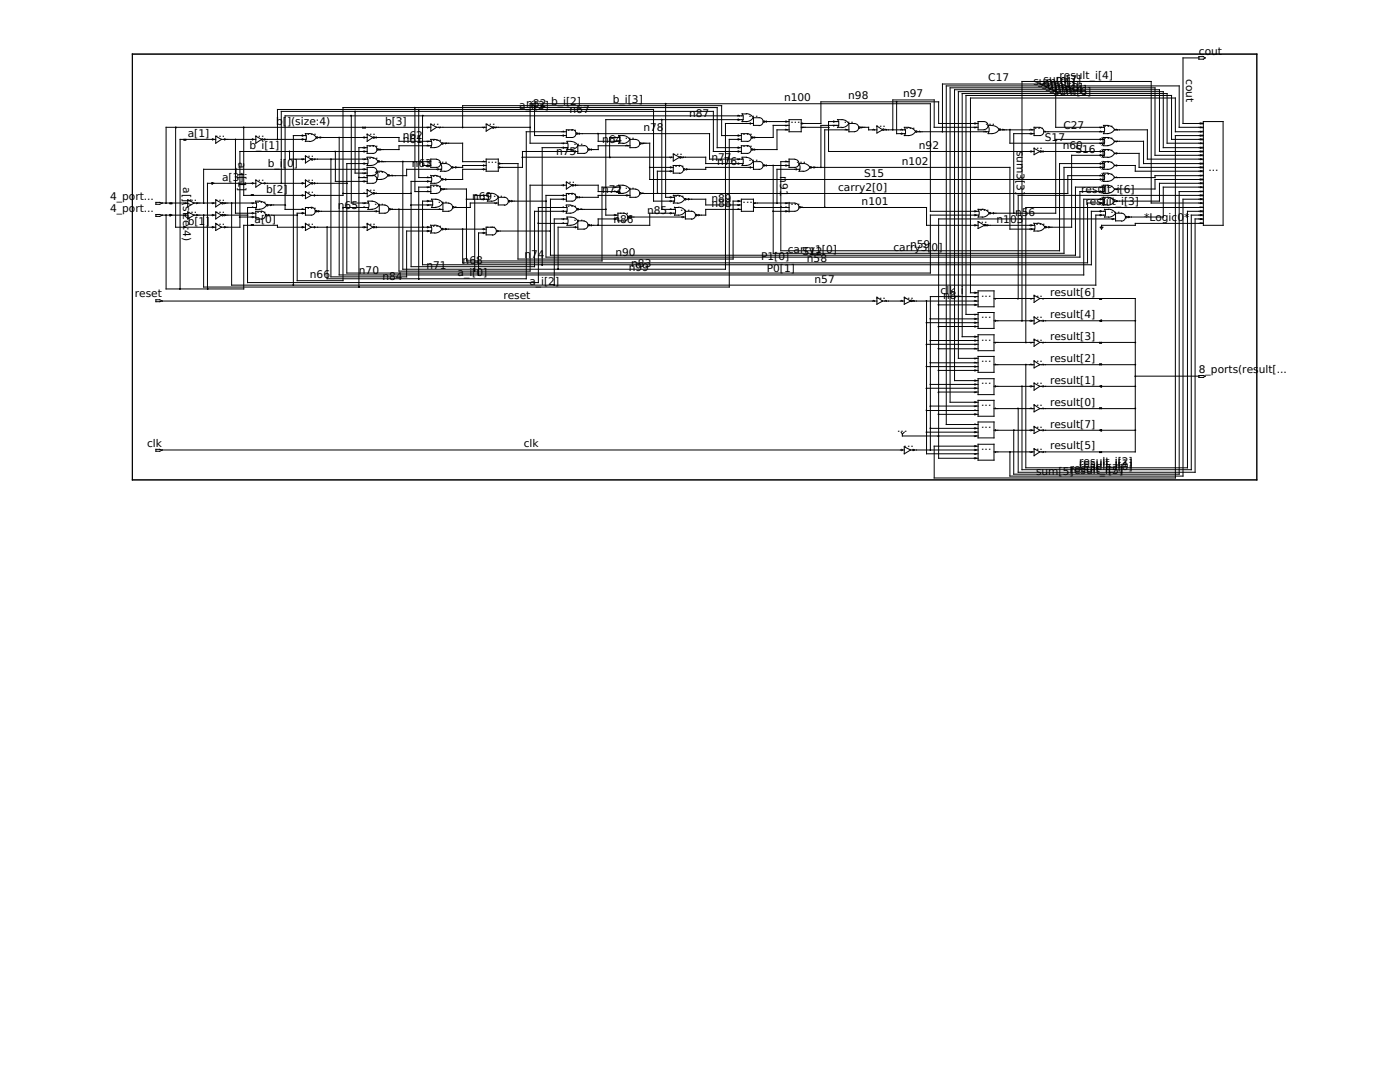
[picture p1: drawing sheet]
<svg xmlns="http://www.w3.org/2000/svg" width="279mm" height="216mm" viewBox="0 0 279 216" stroke-linecap="round" stroke-linejoin="round" font-family="sans-serif">
<g fill="none" stroke="#000" stroke-width=".2">
<path d="M26.4 10.8h224.4v85h-224.4zM239.3 11.6h-3.2v13h4.1M239.3 11.3h.9l.3 .3-.3 .2h-.9zM35.1 25.4v19.9h8M36.7 27.8v.1h.4v-.1M37.5 39.9l1.2 .6-1.2 .8zM42.3 36.6h-.9v21.1M42.3 36.4l.2 .2-.2 .1zM42.4 27.7l.3 .1-.3 .1M42.5 36.6h8.6M43.1 27.2l1.1 .6-1.1 .8zM43.1 39.9l1.1 .6-1.1 .8z"/>
<path d="M43.1 27.8h-7.2v29.9M44.2 27.8h6.9M44.8 27.7l.3 .1-.3 .1M47 27.8v14.7h4.1M48.6 25.4v13.6h12.4M50.2 39v-.1h.3v.1M50.4 36.4l.1 .2-.1 .1M50.4 27.7l.1 .1-.1 .1M51.1 35.9l1.1 .7-1.1 .7zM51.1 27.2l1.1 .6-1.1 .8zM52.2 36.6h8.8M52.6 27.8h8.5"/>
<path d="M52.8 36.4l.2 .2-.2 .1M52.8 27.7l.2 .1-.2 .1M55.4 27.8v-6h75v18.3h4.2M57.8 30.2v1.5h3.2M60.3 26.9l.3 .2-.3 .1M60.3 27.7l.3 .1-.3 .1M60.3 38.9l.3 .1-.3 .1M60.3 36.4l.3 .2-.3 .1M60.6 31.7l-.3 .2M60.9 26.6l.2 .8-.2 .8M61 26.7h.7M61 28.2h.7"/>
<path d="M61 31.1l1.1 .6-1.1 .8zM61 35.9l1.1 .7-1.1 .7zM61 38.2l1.1 .8-1.1 .6zM61.1 27.1h-2.6v29.8M61.8 26.6a1.59 1.59 0 0 1 1.3 .8 1.59 1.59 0 0 1-1.3 .8M62.5 31.7h10.9M62.5 36.6h6.7M62.7 38.9l.2 .1-.2 .1M62.7 36.4l.2 .2-.2 .1M62.9 31.7l-.2 .2M63.5 27.4h9.8M63.9 27.3l.2 .1-.2 .2"/>
<path d="M66 31.7v23.5h15.2v-9.1h4.9M66.9 30.2v6h6.4M67.7 27.4v27.5h148.6v-15.1h4M68.5 38.6h4.8M70.1 23.1v17.4h3.4M70.9 22.2v12.3h2.4M71.6 35.4h1.7M72.4 25.4v.1h.5v-.1M72.6 29.3l.3 .2-.3 .1M72.6 30.1l.3 .1-.3 .2M72.6 33.7l.3 .1-.3 .1M72.6 35.3l.3 .1"/>
<path d="M72.6 36.1l.3 .1-.3 .1M72.6 27.3l.3 .1-.3 .2M72.6 38.5l.3 .1M72.6 32.5l.3 .1-.3 .2M72.9 34.5l-.3 .2M72.9 31.7l-.3 .2M73.2 31.4l.3 .8-.3 .8M73.3 33.4h1.1a.79 .79 0 0 1 .8 .8 .79 .79 0 0 1-.8 .8 .79 .79 0 0 1 .8 .8 .79 .79 0 0 1-.8 .8h-1.1zM73.3 30.2h-25.4v15.1h-3.7M73.3 26.8l1.1 .6-1.1 .8zM73.3 37.8l1.1 .8-1.1 .6zM73.3 29.5h-1.7v27.8"/>
<path d="M73.3 35.1h1.1M73.3 33.8h-32.7v6.7M73.3 31.4h.7M73.3 33h.7M73.4 32.6h-4.2v21.9h116.5v-11.6h9.6M74.1 31.4a1.59 1.59 0 0 1 1.3 .8 1.59 1.59 0 0 1-1.3 .8M74.4 29.1h-1.1v1.5h1.1M74.4 29a.79 .79 0 0 1 .8 .8 .79 .79 0 0 1-.8 .8M74.8 27.4h.8M74.8 38.6h.8M75.1 38.5l.1 .1M75.1 27.3l.1 .1-.1 .2"/>
<path d="M75.2 34.2h.9M75.2 35.8h.9M75.2 34.2l.2 .8-.2 .8M75.7 27.4h3.9v.8h6.5M75.7 38.6h6.3M75.8 32.3h10.2M75.8 29.7l.3 .1-.3 .2M76.1 34.2a1.59 1.59 0 0 1 1.3 .8 1.59 1.59 0 0 1-1.3 .8M76.2 32.1l.3 .2M78.2 34.9l.2 .2M82.8 21.5v16.7h3.2M83.6 21.8v13.6h2.5"/>
<path d="M84.3 23.1v9.9h1.7M85.3 29l.3 .1M85.3 32.1l.3 .2M85.3 32.9l.3 .1-.3 .1M85.3 35.3l.3 .1M85.3 36.1l.3 .1-.3 .1M85.3 38.1l.3 .1M85.6 28.2l-.3 .1M85.6 37.3l-.3 .2M85.6 25.4l-.3 .1M86 27.8l.2 .8-.2 .8M86 27.8h.7"/>
<path d="M86 29.5h.7M86 35.1h.7M86 24.8l1.1 .6-1.1 .8zM86 25.4h-52.9v15.1M86 37.3h-2.4v18.3M86.1 36.2h-4.1v17h24.7v-11h6.5M86.1 39.8h.9M86.1 29.1h-6.5v.7h-4M86.1 39.8l.3 .8-.3 .7M86.8 27.8a1.59 1.59 0 0 1 1.4 .8 1.59 1.59 0 0 1-1.4 .8M86.8 35a1.59 1.59 0 0 1 1.4 .8 1.92 1.92 0 0 1-2.2 .8l.2-.8-.2-.8M87 39.8a1.59 1.59 0 0 1 1.3 .8 1.59 1.59 0 0 1-1.3 .7"/>
<path d="M87.1 31.7h-1.1v1.7h1.1M87.1 37h-1.1v1.6h1.1M87.1 25.4h9.9M87.1 31.8a.79 .79 0 0 1 .8 .8 .79 .79 0 0 1-.8 .8M87.1 37a.79 .79 0 0 1 .8 .8 .79 .79 0 0 1-.8 .8M87.4 33.7l.1 .1-.1 .1M87.9 32.6a2 2 0 0 1 2.2 .8 1.9 1.9 0 0 1-2.2 .8M87.9 25.4l-.1 .1M87.9 32.6l.3 .8-.3 .8M88.1 33.8h-6.9v1.3h-3.5M88.5 28.6h3.8v3.7h4.7M88.8 37.7l-.3 .1"/>
<path d="M88.9 35.7l.3 .1-.3 .1M89.2 28.6l-.3 .1M90.9 33.3l.3 .1-.3 .1M92.3 25.4v-4.3h51.7v6h4M93.1 39.8h4.3M96.5 38.9l.1 .1-.1 .1M96.5 39.6l.1 .2-.1 .1M96.5 32.1l.1 .2M96.5 32.9l.1 .1-.1 .1M96.5 33.7l.1 .1-.1 .1M96.6 25.4l-.1 .1M97 24.8l1.3 .6-1.3 .8z"/>
<path d="M97 31.7h2.4v2.5h-2.4zM97 33.8h-4.7v2h-3.8M97 33h-4.7v.4h-1.9M97.3 38.6l.2 .8-.2 .8M97.3 38.6h.7M97.4 39h-2.7v15.1M98.1 38.6a1.59 1.59 0 0 1 1.4 .8 1.59 1.59 0 0 1-1.4 .8M98.6 25.4h7.2M99.1 25.4l-.2 .1M99.4 32.6h4v19.1h42.9v-11.6h1.7M99.7 32.5l.1 .1-.1 .2M99.7 33.3l.1 .1-.1 .1"/>
<path d="M100.7 39.4a.79 .79 0 0 1 .8 .8 .79 .79 0 0 1-.8 .8M100.7 39.4h-1.3v1.5h1.3M104.3 31.4h30.1M106.7 21.1v6h6.3M112.4 26.2l.1 .1M112.4 26.9l.1 .2-.1 .1M112.4 29.3l.1 .2-.1 .1M112.4 38.9l.1 .1-.1 .1M112.4 39.6l.1 .2-.1 .1M112.4 36.8l.1 .2-.1 .1M112.5 28.6l-.1 .1M113 26.3h-8v29.3h-39.7v-10.3"/>
<path d="M113 36.3l1.2 .7-1.2 .7zM113 37h-7.2v17.1h-26.2v-12.3M113.2 28.2h.7M113.2 28.2l.2 .8-.2 .8h.7M113.3 28.6h-7.5v-7.9h79.9v21.5h9.6M113.3 29.5h-5.1v23.3M114 28.2a1.59 1.59 0 0 1 1.4 .8 1.59 1.59 0 0 1-1.4 .8M114.2 25.9a.79 .79 0 0 1 .8 .7 .79 .79 0 0 1-.8 .8h-1.2v-1.5h1.2M114.2 38.6a.79 .79 0 0 1 .8 .8 .79 .79 0 0 1-.8 .8M114.2 38.6h-1.2v1.5h1.2M114.6 37h4.8v1.2h4.3M114.8 30.1l.1 .1-.1 .2"/>
<path d="M114.8 36.8l.1 .2-.1 .1M115.3 26.7h26.3v5h6.7M115.3 30.2h-11v3.2h-4.9M115.6 26.5l.1 .2-.1 .1M115.6 39.2l.1 .2-.1 .1M116.5 29a.79 .79 0 0 1 .8 .8 .79 .79 0 0 1-.8 .8M116.6 29.1h-1.3v1.5h1.3M118 29.7l.1 .1-.1 .2M119.4 26.7v1.5h4.3M122.7 27.3l.2 .1-.2 .2M122.7 38.1l.2 .1M122.9 28.2l-.2 .1"/>
<path d="M122.9 37.3l-.2 .2M123.4 27.1a2.05 2.05 0 0 1 2.3 .7 1.59 1.59 0 0 1-1.4 .8M123.4 37a2.12 2.12 0 0 1 2.3 .8 1.59 1.59 0 0 1-1.4 .8M123.4 28.6h.9M123.4 38.6h.9M123.5 27l.2 .8-.2 .8M123.5 37l.2 .8-.2 .8M123.7 27.4h-2v4M123.7 37.3h-3.6v14.8h-27v-14.4h-4.8M125.1 38.9l.2 .1-.2 .1M125.1 29l.2 .1M125.7 29.1h-6.3v.7h-1.8"/>
<path d="M125.7 39h-6.3v.4h-4.1M126.9 37.7h-1.2v1.7h1.2a.79 .79 0 0 0 .8-.8 .79 .79 0 0 0-.8-.8M126.9 27.8h-1.2v1.7h1.2M126.9 27.8a.79 .79 0 0 1 .8 .8 .79 .79 0 0 1-.8 .8M128 28.6h1.7v7.2h90.6M128.3 38.5l.2 .1M128.5 28.6l-.2 .1M129.7 33.4h4.7M132.1 23.9v17.9h2.6M132.8 20.7v18.7h1.8M133.9 33.3l.1 .1-.1 .1M133.9 34l.1 .2-.1 .1"/>
<path d="M133.9 39.2l.1 .2-.1 .1M134 31.4l-.1 .1M134.4 39a2.01 2.01 0 0 1 2.2 .8 1.59 1.59 0 0 1-1.4 .8M134.4 34.2h-3.2v4.4M134.4 30.7l1.2 .7-1.2 .7zM134.4 39l.2 .8-.2 .8M135.6 33a.79 .79 0 0 1 .8 .8 .79 .79 0 0 1-.8 .8M135.6 33h-1.2v1.5h1.2M135.9 31.4h4.9v1.2h7.5M136.4 31.4l-.1 .1M136.9 39.8h3.9v1.1h7.2M137 33.7l.2 .1-.2 .1"/>
<path d="M137.4 39.6l.1 .2-.1 .1M147.3 26.9l.3 .2-.3 .1M147.3 27.7l.3 .1-.3 .1M147.3 29.3l.3 .2-.3 .1M147.3 30.1l.3 .1-.3 .2M147.3 32.5l.3 .1-.3 .2M147.3 23l.3 .1M147.3 23.7l.3 .2-.3 .1M147.6 31.7l-.3 .2M148 39.8h2.4v2.4h-2.4zM148 27.8h-2.5v29.5h-104.9v-14.4M148 29.5h-4.9v-8h-74.6v17.5h-6.4"/>
<path d="M148 30.2h-5.6v-8h-86.3v14.4M148.1 24.3h.9M148.1 31.4h.9M148.1 33h.9M148.1 22.7h.9M148.1 31.4l.2 .8-.2 .8M148.1 22.7l.2 .8-.2 .8M148.3 23.9h-27.4v19h2.4M148.3 23.1h-91.4v18.7h4.1M148.9 31.4a1.59 1.59 0 0 1 1.4 .8 1.59 1.59 0 0 1-1.4 .8M148.9 22.7a1.59 1.59 0 0 1 1.4 .8 1.59 1.59 0 0 1-1.4 .8M149.1 26.7h-1.1v1.5h1.1"/>
<path d="M149.1 29.1h-1.1v1.5h1.1M149.1 26.6a.79 .79 0 0 1 .8 .8 .79 .79 0 0 1-.8 .8M149.1 29a.79 .79 0 0 1 .8 .8 .79 .79 0 0 1-.8 .8M149.7 33.3l.2 .1-.2 .1M149.7 24.5l.2 .1-.2 .2M150.4 33.4h-9.6v.4h-4M150.4 24.6h-5.6v29.1h-64.4v-21.4M150.5 27.3l.2 .1-.2 .2M150.5 29.7l.2 .1-.2 .2M151.5 32.2a.79 .79 0 0 1 .8 .8 .79 .79 0 0 1-.8 .8h-1.1v-1.5h1.1M151.5 23.5a.79 .79 0 0 1 .8 .8 .79 .79 0 0 1-.8 .8M151.5 23.5h-1.1v1.5h1.1"/>
<path d="M152.7 24.3h4.8M152.7 33h4.8M152.9 32.9l.1 .1-.1 .1M152.9 24.1l.1 .2-.1 .1M154.3 33v17.5h58v-17.1h8M156.8 24.1l.3 .2-.3 .1M156.8 32.9l.3 .1-.3 .1M156.8 25.8l.3 .1M156.8 32.1l.3 .2M157.1 25l-.3 .1M157.5 23.9h2.4v2.4h-2.4zM157.5 25h-3.2v2.4h-4.1"/>
<path d="M157.5 25.9h-2.4v3.9h-4.9M157.5 32.3h-1.7v17.7h55.7v-17.4h8.8M158.6 31.7h-1.1v1.7h1.1M158.7 31.8a.79 .79 0 0 1 .8 .8 .79 .79 0 0 1-.8 .8M158.9 33.7l.1 .1-.1 .1M159.5 32.6l.2 .8-.2 .8M159.5 32.6a1.91 1.91 0 0 1 2.2 .8 1.83 1.83 0 0 1-2.2 .8M159.6 33.8h-4.5v6.7M159.9 25.4h5.5M159.9 24.6h3.9v-4.3h23.5v4.3h7.9M160 24.5l.3 .1-.3 .2M160.3 25.4l-.3 .1"/>
<path d="M161.9 33.4h39.6v12.3h5M162.4 33.3l.3 .1-.3 .1M166.4 24.1l.2 .2-.2 .1M166.6 25l-.2 .1M167.1 23.9h.9M167.1 25.4h.9M167.2 23.9l.2 .8-.2 .8M167.4 24.3h-2v5.9h41M167.4 25h-3.6v8.4M168 23.9a1.59 1.59 0 0 1 1.4 .8 1.59 1.59 0 0 1-1.4 .8M168.5 25.9h-3.9v15.5M168.7 25.9h.7"/>
<path d="M168.8 25.8l.2 .1M170.6 26.3a.79 .79 0 0 0 .8-.8 .79 .79 0 0 0-.8-.8l-1.2-.1v1.7h1.2M171.7 25.4h1.7v.5h1.6M172.2 25.4l-.2 .1M174.4 25.8l.1 .1M175 25.1l1.1 .8-1.1 .6zM176.5 25.9h4.2M176.8 25.8l.1 .1M178.9 20.3v6.4h1.8M180 25.8l.1 .1M180 26.5l.1 .2-.1 .1M180.5 25.4h.9"/>
<path d="M180.5 27.1h.9M180.5 25.5l.2 .8-.2 .7M181.3 25.5a1.59 1.59 0 0 1 1.4 .8 1.59 1.59 0 0 1-1.4 .7M183 26.3h14.4M183.5 26.2l.1 .1M194.6 24.5l.2 .1-.2 .2M194.8 25.4l-.2 .1M195.2 25.4h-8.8v-5.5h-8.2v6M196.3 24.3h-1.1v1.6h1.1M196.4 24.3a.79 .79 0 0 1 .8 .8 .79 .79 0 0 1-.8 .8M196.6 26.2l.3 .1M197.2 25.1l.2 .8-.2 .7"/>
<path d="M197.2 26.7h.8M197.2 25h.8M198 25.1a1.59 1.59 0 0 1 1.4 .8 1.59 1.59 0 0 1-1.4 .7M199.8 25.9h6.6M200.2 25.8l.2 .1M201.5 25.9v2.7h18.8M205.7 25.8l.3 .1M205.7 26.5l.3 .2-.3 .1M205.7 30.1l.3 .1-.3 .2M206.4 26.7h-4.1v15.8M206.4 29.6l1.1 .6-1.1 .7zM207.5 25.4h-1.1v1.7l1.1-.1a.79 .79 0 0 0 .8-.7 .79 .79 0 0 0-.8-.8"/>
<path d="M207.9 30.2h12.4M208.2 30.1l.1 .1-.1 .2M208.3 26.3h12M208.5 26.2l.2 .1M219.6 32.5l.2 .1-.2 .2M219.6 33.3l.2 .1-.2 .1M219.6 38.1l.2 .1M219.6 34.9l.2 .2M219.6 35.7l.2 .1-.2 .1M219.6 30.1l.2 .1-.2 .2M219.6 30.9l.2 .1-.2 .1M219.6 26.2l.2 .1"/>
<path d="M219.6 39.6l.2 .2-.2 .1M219.6 27.7l.2 .1-.2 .1M219.8 37.3l-.2 .2M219.8 25.4l-.2 .1M219.8 28.6l-.2 .1M219.9 32.2l.2 .8-.2 .8M219.9 37l.2 .8-.2 .8M219.9 34.6l.2 .8-.2 .8M219.9 29.8l.2 .8-.2 .8M219.9 39.4l.2 .8-.2 .8M219.9 27.4l.2 .8-.2 .8M220.2 26.7h.9"/>
<path d="M220.2 29.1h.9M220.2 38.6h.9M220.2 31.4h.9M220.2 34.5h.9M220.2 32.3h.9M220.2 25h.9M220.2 32.2l.3 .8-.3 .8h.9M220.2 34.6l.3 .8-.3 .8h.9M220.2 25.1l.3 .8-.3 .7M220.3 37.3h-5.7v13.6h-104.7v-11.1h3.1M220.3 31h-6.4v14.3h-5.1M220.3 27.8h-9.6v14.7h-13"/>
<path d="M220.3 35.1h-7.2v3.5h-85.1M220.3 25.4h-9.6v-8.6h-22.6v9.5M220.3 38.2h-4.8v13.1h-106.5v-12.3h4M221.1 32.2a1.59 1.59 0 0 1 1.3 .8 1.59 1.59 0 0 1-1.3 .8M221.1 37a1.59 1.59 0 0 1 1.3 .8 1.59 1.59 0 0 1-1.3 .8M221.1 34.6a1.59 1.59 0 0 1 1.3 .8 1.59 1.59 0 0 1-1.3 .8M221.1 29.8a1.59 1.59 0 0 1 1.3 .8 1.59 1.59 0 0 1-1.3 .8M221.1 25.1a1.59 1.59 0 0 1 1.3 .8 1.59 1.59 0 0 1-1.3 .7M221.1 39.4a1.59 1.59 0 0 1 1.3 .8 1.59 1.59 0 0 1-1.3 .8M221.1 27.4a1.59 1.59 0 0 1 1.3 .8 1.59 1.59 0 0 1-1.3 .8M221.1 37h-.9l.3 .8-.3 .8M221.1 29.8h-.9l.3 .8-.3 .8"/>
<path d="M221.1 39.4h-.9l.3 .8-.3 .8M221.1 27.4h-.9l.3 .8-.3 .8M222.4 33h4.2v1.2h13.6M222.4 25.9h6.6v5.8h11.2M222.4 28.2h5.8v4.4h12M222.4 30.6h4.9v2.8h12.9M222.8 32.9l.2 .1-.2 .1M222.8 35.3l.2 .1M222.8 30.5l.2 .1-.2 .1M222.8 25.8l.2 .1M223 37.7l-.2 .1M223 28.2l-.2 .1"/>
<path d="M239.5 24.5l.1 .1M239.5 25.5l.1-.1 .3 .1M239.5 26.2l.1 .1 .3-.1M239.5 26.9l.1 .2M239.5 27.7l.1 .1M239.5 28.7l.1-.1 .3 .1M239.5 29.3l.1 .2M239.5 30.1l.1 .1M239.5 30.9l.1 .1M239.5 31.9l.1-.2 .3 .2M239.5 32.5l.1 .1M239.5 33.3l.1 .1"/>
<path d="M239.5 34l.1 .2M239.5 34.9l.1 .2 .3-.2M239.5 35.7l.1 .1M239.5 36.4l.1 .2M239.5 37.5l.1-.2 .3 .2M239.5 38.1l.1 .1 .3-.1M239.5 38.9l.1 .1M239.5 39.6l.1 .2M239.6 27.1l-.1 .1M239.6 24.6l.3 .2M239.6 24.6l-.1 .2M239.6 27.1l.3 .1"/>
<path d="M239.6 27.8l.3 .1M239.6 27.8l-.1 .1M239.6 29.5l.3 .1M239.6 29.5l-.1 .1M239.6 30.2l.3 .2M239.6 30.2l-.1 .2M239.6 31l.3 .1M239.6 31l-.1 .1M239.6 32.6l.3 .2M239.6 32.6l-.1 .2M239.6 33.4l.3 .1M239.6 33.4l-.1 .1"/>
<path d="M239.6 34.2l.3 .1M239.6 34.2l-.1 .1M239.6 35.8l.3 .1M239.6 35.8l-.1 .1M239.6 36.6l.3 .1M239.6 36.6l-.1 .1M239.6 39l.3 .1M239.6 39l-.1 .1M239.6 39.8l.3 .1M239.6 39.8l-.1 .1M239.9 30.9l-.3 .1M239.9 24.5l-.3 .1"/>
<path d="M239.9 26.9l-.3 .2M239.9 27.7l-.3 .1M239.9 29.3l-.3 .2M239.9 30.1l-.3 .1M239.9 32.5l-.3 .1M239.9 33.3l-.3 .1M239.9 34l-.3 .2M239.9 35.7l-.3 .1M239.9 36.4l-.3 .2M239.9 38.9l-.3 .1M239.9 39.6l-.3 .2M240.2 24.3h3.9v20.7h-3.9z"/>
<path d="M240.2 26.3h-5.6v-6.7h-40.9v38.8h1.5M240.2 39.8h-4.1v55.2h-34.6v-4.8M240.2 27.8h-6.4v-8.8h-41v43.7h2.4M240.2 29.5h-8v-11.2h-40.9v53.2h3.9M240.2 28.6h-7.3v-9.9h-40.9v48.5h3.2M240.2 35.8h-9.7v1.9h-8.1M240.2 35.1h-9.7v.3h-8.1M240.2 36.6h-8.8v3.5h-9M240.2 25.4h-4.9v-8.3h-46.5v67.6h6.4M240.2 27.1h-5.6v68.3h-48.2v-6.4h8.8M240.2 39h-37v20.6M240.2 37.3h-8v6h-7.3"/>
<path d="M240.2 38.2h-4.9v56.4h-33v-8.7M240.2 30.2h-8.8v-12.3h-40.9v58h4.7M240.2 31h-9.7v-13.5h-40.9v62.8h5.6M31.1 42.8l1.3 .1-.5 .3h-.8zM31.1 59.8h.8l.5 .3-1.3 .1zM31.1 40.4l1.3 .1-.5 .3h-.8zM32.4 42.9h1.5M32.4 40.5h5.1M33.1 42.9v14.8h15.5v-12.7h6.8v.3h5.6M33.9 40.5v.1h.4v-.1M33.9 42.8l.3 .1-.3 .2zM34.2 42.9h3.3"/>
<path d="M36.7 45.3v-.1l.3 .1M37 42.8l.1 .1-.1 .2M37.1 40.5l-.1 .1M37.5 42.3l1.2 .6-1.2 .8zM38.7 42.9h4.4M38.7 40.5h4.4M39.2 42.8l.3 .1-.3 .2M39.5 40.5l-.3 .1M42.4 42.8l.3 .1-.3 .2M42.4 45.2l.3 .1-.3 .2M42.7 40.5l-.3 .1M43.1 42.3l1.1 .6-1.1 .8z"/>
<path d="M43.1 44.6l1.1 .7-1.1 .7zM44.6 42.9h4.8M44.6 40.5h6.6M44.8 42.8l.3 .1-.3 .2M44.8 45.2l.3 .1-.3 .2M45.1 40.5l-.3 .1M46.2 40.5v16.4h172.5v-14h1.9M47.9 43.3h3.2M50.2 45v-.2h.3v.2M50.4 42.4l.1 .1-.1 .2M50.4 43.2l.1 .1-.1 .1M50.4 41.3l.1 .1"/>
<path d="M50.5 40.5l-.1 .1M51 40.2l.2 .8-.2 .7M51.1 40.1h.7M51.2 41.4h-1.8v15h58v-15h5.8M51.8 40.2a1.59 1.59 0 0 1 1.4 .7 1.96 1.96 0 0 1-2.1 .9M52.2 43.7h-1.1v-1.5l1.1-.1a.79 .79 0 0 1 .8 .8 .79 .79 0 0 1-.8 .8M53.3 42.9h6M53.5 40.9h3.4M53.6 42.8l.1 .1-.1 .2M54.2 40.9l-.2 .1M60.3 45.2l.3 .1-.3 .2M60.3 41.7l.3 .1"/>
<path d="M60.3 42.4l.3 .1-.3 .2M61 44.6l1.1 .7-1.1 .7zM62.1 41.4h-1.1v1.5h1.1M62.1 45.3h11.2M62.1 41.3a.79 .79 0 0 1 .8 .8 .79 .79 0 0 1-.8 .8M62.7 45.2l.2 .1-.2 .2M63.2 42.2h12.5M63.5 42l.3 .2-.3 .1M72.6 41.3l.3 .1M72.6 45.2l.3 .1-.3 .2M72.9 40.5l-.3 .1M73.3 44.6l1.1 .7-1.1 .7z"/>
<path d="M73.4 40.1h.9M73.4 41.8h.9M73.4 40.2l.2 .8-.2 .7M73.5 41.4h-5v14.6h-9.2v-13.5h1.7M74.3 40.2a1.59 1.59 0 0 1 1.3 .7 1.59 1.59 0 0 1-1.3 .8M74.8 45.3h.8M75.1 42l.1 .2-.1 .1M75.1 45.2l.1 .1-.1 .2M75.7 45.3h10.4M76.8 40.9h-1.1v1.6h1.1a.79 .79 0 0 0 .8-.8 .79 .79 0 0 0-.8-.7M78 41.8h10.4M78.2 41.7l.2 .1"/>
<path d="M82 40.9h4.4M85.3 40l.3 .1-.3 .2M85.3 45.2l.3 .1-.3 .2M85.3 46l.3 .1-.3 .1M85.6 40.9l-.3 .1M86 45h.7M86.1 41.4h.9M86.4 40.1h-2.1v12.7h133.5v-10.6h2.8M86.8 44.9a1.59 1.59 0 0 1 1.4 .8 1.49 1.49 0 0 1-1.5 .8h-.7l.2-.8-.2-.8M87.8 41.7l.1 .1M88.5 45.7h8.5M88.9 45.6l.3 .1-.3 .1"/>
<path d="M89.5 40.5h-1.1v1.7l1.1-.1a.79 .79 0 0 0 .8-.8 .79 .79 0 0 0-.8-.7M90.9 41.3l.3 .1M96.5 45.6l.1 .1-.1 .1M96.5 46.4l.1 .1-.1 .1M97 46.5h-1.5v8.4M97.3 40.1h.7M98.3 45.3a.79 .79 0 0 1 .8 .8 .79 .79 0 0 1-.8 .8M98.3 45.3h-1.3v1.6h1.3M99.1 46.1h10.8M99.1 40.5l-.2 .1M99.3 46l.1 .1-.1 .1M99.4 40.5h-5.5v.9h-3.2"/>
<path d="M101.7 40.1h7.3M102.1 40l.1 .1-.1 .2M107.4 44.6h5.9M112.4 41.3l.1 .1M112.4 42l.1 .2-.1 .1M112.4 44.4l.1 .2M112.5 43.7l-.1 .1M113 41l.2 .7-.2 .8M113 40.9h.8M113.2 45h.7M113.2 43.3h.7M113.2 43.3l.2 .8-.2 .8"/>
<path d="M113.3 43.7h-2.7v13.2M113.8 41a1.59 1.59 0 0 1 1.4 .7 1.9 1.9 0 0 1-2.2 .8M114 43.3a1.59 1.59 0 0 1 1.4 .8 1.59 1.59 0 0 1-1.4 .8M114.8 45.2l.1 .1-.1 .2M115.3 45.3h-3.9v8.4M115.4 41.8h5.5M116 41.7l.2 .1M116.5 44.1a.79 .79 0 0 1 .8 .8 .79 .79 0 0 1-.8 .8M116.6 44.1h-1.3v1.6h1.3M118 44.8l.1 .2-.1 .1M122.7 42.8l.2 .1-.2 .2M122.9 43.7l-.2 .1"/>
<path d="M123.3 43.7h-3.9v1.3M124.5 44.1h-1.2v-1.6h1.2a.79 .79 0 0 1 .8 .8 .79 .79 0 0 1-.8 .8M125.6 43.3h11.2M125.9 43.2l.2 .1-.2 .1M133.9 40l.1 .1-.1 .2M133.9 41.7l.1 .1M133.9 42.4l.1 .1-.1 .2M134.4 40.5h.9M134.6 41.3l.2 .8-.2 .8M134.6 42.9h.8M134.6 41.4h.8M134.7 42.5h-5v2.5h-12.1"/>
<path d="M135.4 41.3a1.59 1.59 0 0 1 1.4 .8 1.59 1.59 0 0 1-1.4 .8M136.3 43.2l.1 .1-.1 .1M138 42.1a.79 .79 0 0 1 .8 .8 .79 .79 0 0 1-.8 .8M138 42.2h-1.2v1.5h1.2M139.4 42.8l.2 .1-.2 .2M147.3 40l.3 .1-.3 .2M147.3 41.7l.3 .1M147.6 40.9l-.3 .1M148 41.8h-7.2v1.1h-1.7M150.4 41.4h7.1M150.4 40.5h8.2M150.5 41.3l.2 .1"/>
<path d="M150.7 40.5l-.2 .1M154.3 42.2h4.3M156.8 41.3l.3 .1M156.8 42l.3 .2-.3 .1M157.1 40.5l-.3 .1M157.5 40.4v1.9M158.7 40.6a.79 .79 0 0 1 .8 .7 .79 .79 0 0 1-.8 .8M159.8 41.4h25.1v3.6h10.3M160 41.3l.3 .1M174.4 59.9l.1 .2M175 59.3l1.1 .8-1.1 .6zM176.8 59.9l.1 .2"/>
<path d="M180 59.9l.1 .2M180.5 59.3l1.2 .8-1.2 .6zM182.2 59.9l.3 .2M194.6 58.3l.2 .1-.2 .1M194.6 59.9l.2 .2M194.6 44.8l.2 .2-.2 .1M194.6 42l.2 .2-.2 .1M194.6 42.8l.2 .1-.2 .2M194.8 59.2l-.2 .1M195.2 44.2l1.3 .8-1.3 .6zM195.2 58h3.2v3.2h-3.2zM195.2 41.8h.9"/>
<path d="M195.2 43.3h.9M195.2 59.2h-9.5v30.6M195.2 41.7l.2 .8-.2 .8M196 41.7a1.59 1.59 0 0 1 1.4 .8 1.59 1.59 0 0 1-1.4 .8M196.7 45h9.8M197 44.8l.2 .2-.2 .1M198.2 42.4l.2 .1-.2 .2M198.4 59.6h8M198.8 59.6l-.2 .1M205.7 44.8l.3 .2-.3 .1M205.7 45.6l.3 .1-.3 .1M206 59.6l-.3 .1"/>
<path d="M206.4 58.9l1.1 .7-1.1 .7zM206.4 44.6h.7M207.2 44.5a1.59 1.59 0 0 1 1.3 .8 1.92 1.92 0 0 1-2.2 .8l.2-.8-.2-.8M207.5 59.6h19.1v30.6h-19.1M208.3 59.6l-.1 .1M209.3 45.2l.3 .1-.3 .2M219.5 59.6v.1h.3v-.1M219.6 45.3h.5l-.3 .4zM219.6 42l.2 .2-.2 .1M219.6 42.8l.2 .1-.2 .2M219.8 40.5l-.2 .1M220.2 40.9h.9"/>
<path d="M220.3 40.5h-3.3v12h-124.7v-6.8M220.4 41.7l.2 .8-.2 .8M220.5 41.8a1.9 1.9 0 0 1 2.1 .7M220.5 43.3h.7M222.3 43.7l-.3 .1M222.6 42.5a1.59 1.59 0 0 1-1.4 .8M222.6 43.7h-35.3v47.7h7.9M222.6 42.5h1.2M222.6 42.5v1.6h1.2M222.8 40l.2 .1-.2 .2M223.8 42.5a.79 .79 0 0 1 .8 .8 .79 .79 0 0 1-.8 .8M225.2 43.2l.2 .1-.2 .1"/>
<path d="M239.5 40.6l.1-.1 .3 .1M239.5 41.3l.1 .1 .3-.1M239.5 42l.1 .2M239.5 42.8l.1 .1M239.5 43.8l.1-.1 .3 .1M239.5 44.4l.1 .2 .3-.2M239.6 42.2l.3 .1M239.6 42.2l-.1 .1M239.6 42.9l.3 .2M239.6 42.9l-.1 .2M239.9 42l-.3 .2M239.9 42.8l-.3 .1"/>
<path d="M240.2 44.6h-13.6v.4h-6.8v.3M240.2 42.2h-3.2v51.1h-32.3v-20.5M240.2 42.9h-2.5v50.8h-33.7v-16.6M240.2 43.7h-1.7v50.5h-35.3v-12.7M240.2 41.4h-35.5v26.9M240.2 40.5h-10.5v-24.2h-25.7v47.7M32.4 60.1h142.6M176.1 60.1h4.4M182 60.1h13.2M184.9 77.5h10.3M184.9 73.2h10.3M184.9 60.1v30.5h10.3"/>
<path d="M184.9 68.7h10.3M184.9 64.4h10.3M185.7 76.7h9.5M185.7 72.4h9.5M185.7 67.9h9.5M185.7 63.6h9.5M187.3 78.2h7.9M187.3 73.9h7.9M187.3 60.8h7.9M187.3 69.6h7.9M187.3 65.2h7.9M194.6 75.8l.2 .1-.2 .2"/>
<path d="M194.6 76.6l.2 .1-.2 .1M194.6 77.3l.2 .2-.2 .1M194.6 72.3l.2 .1M194.6 73l.2 .2-.2 .1M194.6 73.8l.2 .1-.2 .1M194.6 60.7l.2 .1-.2 .2M194.6 65l.2 .2-.2 .1M194.6 67.1l.2 .1-.2 .1M194.6 67.8l.2 .1-.2 .2M194.6 69.5l.2 .1M194.6 63.5l.2 .1-.2 .2M194.6 64.3l.2 .1-.2 .1"/>
<path d="M194.8 78.2l-.2 .2M194.8 71.5l-.2 .1M194.8 68.7l-.2 .1M194.8 62.7l-.2 .2M195.2 62.4h3.2v3.1h-3.2zM195.2 66.8h3.2v3.2h-3.2zM195.2 71.1h3.2v3.2h-3.2zM195.2 75.6h3.2v3.1h-3.2zM195.2 79.9h3.2v3.2h-3.2zM198.4 77.1h8M198.4 72.8h8M198.4 68.3h8"/>
<path d="M198.4 64h8M198.6 77l.2 .1-.2 .1M198.6 72.6l.2 .2M198.6 63.9l.2 .1-.2 .1M198.8 68.3l-.2 .2M205.7 63.9l.3 .1-.3 .1M205.7 77l.3 .1-.3 .1M205.7 72.6l.3 .2M206 68.3l-.3 .2M206.4 63.2l1.1 .8-1.1 .6zM206.4 67.7l1.1 .6-1.1 .8zM206.4 72l1.1 .8-1.1 .6z"/>
<path d="M206.4 76.5l1.1 .6-1.1 .8zM207.5 77.1h12.1M207.5 72.8h19.1M207.5 68.3h19.1M207.5 64h12.1M208.2 77l.1 .1-.1 .1M208.2 72.6l.1 .2M208.2 63.9l.1 .1-.1 .1M208.3 68.3l-.1 .2M219.5 68.3v.2h.3v-.2M219.5 72.8v-.2h.3v.2M219.6 64l.2-.1v.2z"/>
<path d="M219.6 77.1l.2-.1v.2zM219.8 77.1h6.8M219.8 64h6.8M226.6 75.1h12.7M239.3 74.9l1.2 .2-.3 .2h-.9zM31.1 89.7l1.3 .1-.5 .2h-.8zM32.4 89.8h148.1M179.8 86.2l.3 .4M180 89.7l.1 .1-.1 .1M180.1 86.6v.4h15.1M180.5 86.2l-.4 .4M180.5 89.2l1.2 .6-1.2 .8z"/>
<path d="M181.7 89.8h13.5M182.2 89.7l.3 .1-.3 .1M184.9 86.2h10.3M184.9 81.9h10.3M185.7 85.5h9.5M185.7 81h9.5M187.3 82.7h7.9M194.6 84.6l.2 .1M194.6 85.3l.2 .2-.2 .1M194.6 86.1l.2 .1-.2 .2M194.6 91.3l.2 .1-.2 .2M194.6 80.1l.2 .2-.2 .1"/>
<path d="M194.6 88.9l.2 .1-.2 .2M194.6 89.7l.2 .1-.2 .1M194.6 82.6l.2 .1-.2 .1M194.6 81.8l.2 .1M194.8 87l-.2 .1M194.8 90.6l-.2 .1M194.8 81l-.2 .2M195.2 84.2h3.2v3.2h-3.2zM195.2 88.6h3.2v3.2h-3.2zM198.4 85.9h8M198.4 81.5h8M198.4 90.2h8"/>
<path d="M198.6 85.7l.2 .2-.2 .1M198.6 81.4l.2 .1M198.8 90.2l-.2 .1M205.7 81.4l.3 .1M205.7 85.7l.3 .2-.3 .1M206 90.2l-.3 .1M206.4 80.8l1.1 .7-1.1 .7zM206.4 85.1l1.1 .8-1.1 .6zM206.4 89.5l1.1 .7-1.1 .7zM207.5 85.9h12.1M207.5 81.5h19.1M208.2 85.7l.1 .2-.1 .1"/>
<path d="M208.2 81.4l.1 .1M208.3 90.2l-.1 .1M219.5 81.5v-.1h.3v.1M219.5 90.2v.1h.3v-.1M219.6 85.9l.2-.2v.3zM219.8 85.9h6.8"/>
<circle cx="35.1" cy="25.5" r=".06"/>
<circle cx="48.6" cy="25.5" r=".06"/>
<circle cx="52.4" cy="27.8" r=".16"/>
<circle cx="62.3" cy="31.8" r=".16"/>
<circle cx="62.3" cy="36.6" r=".16"/>
<circle cx="63.3" cy="27.4" r=".16"/>
<circle cx="74.6" cy="27.4" r=".16"/>
<circle cx="74.6" cy="38.6" r=".16"/>
<circle cx="75.4" cy="29.8" r=".16"/>
<circle cx="75.6" cy="32.2" r=".16"/>
<circle cx="77.6" cy="35" r=".16"/>
<circle cx="88.1" cy="37.8" r=".16"/>
<circle cx="88.3" cy="28.6" r=".16"/>
<circle cx="88.3" cy="35.8" r=".16"/>
<circle cx="90.3" cy="33.4" r=".16"/>
<circle cx="98.4" cy="25.5" r=".16"/>
<circle cx="114.3" cy="37" r=".16"/>
<circle cx="115.1" cy="26.6" r=".16"/>
<circle cx="115.1" cy="39.4" r=".16"/>
<circle cx="117.5" cy="29.8" r=".16"/>
<circle cx="127.8" cy="38.6" r=".16"/>
<circle cx="127.8" cy="28.6" r=".16"/>
<circle cx="135.8" cy="31.4" r=".16"/>
<circle cx="136.6" cy="33.8" r=".16"/>
<circle cx="136.8" cy="39.8" r=".16"/>
<circle cx="150.1" cy="29.8" r=".16"/>
<circle cx="150.1" cy="27.4" r=".16"/>
<circle cx="152.5" cy="33" r=".16"/>
<circle cx="152.5" cy="24.3" r=".16"/>
<circle cx="161.8" cy="33.4" r=".16"/>
<circle cx="171.5" cy="25.5" r=".16"/>
<circle cx="176.3" cy="25.9" r=".16"/>
<circle cx="182.9" cy="26.3" r=".16"/>
<circle cx="199.6" cy="25.9" r=".16"/>
<circle cx="207.7" cy="30.2" r=".16"/>
<circle cx="33.1" cy="40.6" r=".06"/>
<circle cx="33.1" cy="42.9" r=".06"/>
<circle cx="35.9" cy="57.6" r=".06"/>
<circle cx="41.5" cy="57.6" r=".06"/>
<circle cx="44.4" cy="42.9" r=".16"/>
<circle cx="44.4" cy="40.6" r=".16"/>
<circle cx="53.1" cy="42.9" r=".16"/>
<circle cx="53.4" cy="41" r=".16"/>
<circle cx="63.1" cy="42.1" r=".16"/>
<circle cx="74.6" cy="45.3" r=".16"/>
<circle cx="77.8" cy="41.7" r=".16"/>
<circle cx="88.3" cy="45.7" r=".16"/>
<circle cx="90.5" cy="41.3" r=".16"/>
<circle cx="101.6" cy="40.2" r=".16"/>
<circle cx="115.3" cy="41.7" r=".16"/>
<circle cx="117.5" cy="44.9" r=".16"/>
<circle cx="125.4" cy="43.3" r=".16"/>
<circle cx="139" cy="42.9" r=".16"/>
<circle cx="159.6" cy="41.3" r=".16"/>
<circle cx="196.6" cy="44.9" r=".16"/>
<circle cx="197.6" cy="42.5" r=".16"/>
<circle cx="208.7" cy="45.3" r=".16"/>
<circle cx="224.8" cy="43.3" r=".16"/>
<circle cx="181.9" cy="60" r=".16"/>
<circle cx="226.6" cy="64" r=".06"/>
<circle cx="226.6" cy="68.4" r=".06"/>
<circle cx="226.6" cy="72.7" r=".06"/>
<circle cx="226.6" cy="75.1" r=".06"/>
<circle cx="226.6" cy="77.1" r=".06"/>
<circle cx="226.6" cy="81.5" r=".06"/>
<circle cx="226.6" cy="85.8" r=".06"/>
</g>
<g fill="#000" stroke="#000" stroke-width=".2">
<circle cx="47" cy="27.8" r=".06"/>
<circle cx="55.4" cy="27.8" r=".06"/>
<circle cx="56.2" cy="36.6" r=".06"/>
<circle cx="57.8" cy="30.2" r=".06"/>
<circle cx="66.1" cy="31.8" r=".06"/>
<circle cx="66.9" cy="30.2" r=".06"/>
<circle cx="67.7" cy="27.4" r=".06"/>
<circle cx="68.5" cy="38.6" r=".06"/>
<circle cx="69.3" cy="36.6" r=".06"/>
<circle cx="70.1" cy="23.1" r=".06"/>
<circle cx="70.9" cy="22.3" r=".06"/>
<circle cx="71.7" cy="35.4" r=".06"/>
<circle cx="80.4" cy="32.2" r=".06"/>
<circle cx="82" cy="38.6" r=".06"/>
<circle cx="82.8" cy="21.5" r=".06"/>
<circle cx="83.6" cy="21.9" r=".06"/>
<circle cx="84.4" cy="23.1" r=".06"/>
<circle cx="92.3" cy="25.5" r=".06"/>
<circle cx="93.1" cy="39.8" r=".06"/>
<circle cx="104.2" cy="31.4" r=".06"/>
<circle cx="105.8" cy="25.5" r=".06"/>
<circle cx="106.6" cy="21.1" r=".06"/>
<circle cx="119.3" cy="26.6" r=".06"/>
<circle cx="121.7" cy="31.4" r=".06"/>
<circle cx="129.7" cy="33.4" r=".06"/>
<circle cx="131.2" cy="38.6" r=".06"/>
<circle cx="132" cy="23.9" r=".06"/>
<circle cx="132.8" cy="20.7" r=".06"/>
<circle cx="154.3" cy="33" r=".06"/>
<circle cx="163.8" cy="33.4" r=".06"/>
<circle cx="165.4" cy="25.5" r=".06"/>
<circle cx="178.1" cy="25.9" r=".06"/>
<circle cx="178.9" cy="20.3" r=".06"/>
<circle cx="188.1" cy="26.3" r=".06"/>
<circle cx="201.6" cy="25.9" r=".06"/>
<circle cx="40.7" cy="42.9" r=".06"/>
<circle cx="40.7" cy="40.6" r=".06"/>
<circle cx="46.2" cy="40.6" r=".06"/>
<circle cx="47.8" cy="43.3" r=".06"/>
<circle cx="49.4" cy="42.9" r=".06"/>
<circle cx="57" cy="41" r=".06"/>
<circle cx="58.5" cy="56.8" r=".06"/>
<circle cx="59.3" cy="42.9" r=".06"/>
<circle cx="65.3" cy="45.3" r=".06"/>
<circle cx="71.7" cy="57.2" r=".06"/>
<circle cx="79.6" cy="41.7" r=".06"/>
<circle cx="82" cy="41" r=".06"/>
<circle cx="83.6" cy="55.6" r=".06"/>
<circle cx="84.4" cy="45.3" r=".06"/>
<circle cx="92.3" cy="45.7" r=".06"/>
<circle cx="94.7" cy="54.1" r=".06"/>
<circle cx="95.5" cy="54.9" r=".06"/>
<circle cx="107.4" cy="44.5" r=".06"/>
<circle cx="108.2" cy="52.9" r=".06"/>
<circle cx="109" cy="40.2" r=".06"/>
<circle cx="109.8" cy="46.1" r=".06"/>
<circle cx="110.6" cy="56.8" r=".06"/>
<circle cx="111.4" cy="53.7" r=".06"/>
<circle cx="119.3" cy="44.9" r=".06"/>
<circle cx="120.9" cy="41.7" r=".06"/>
<circle cx="154.3" cy="42.1" r=".06"/>
<circle cx="155.1" cy="40.6" r=".06"/>
<circle cx="155.9" cy="41.3" r=".06"/>
<circle cx="164.6" cy="41.3" r=".06"/>
<circle cx="202.4" cy="42.5" r=".06"/>
<circle cx="203.2" cy="59.6" r=".06"/>
<circle cx="184.9" cy="64.4" r=".06"/>
<circle cx="184.9" cy="60" r=".06"/>
<circle cx="184.9" cy="77.5" r=".06"/>
<circle cx="184.9" cy="68.8" r=".06"/>
<circle cx="184.9" cy="73.1" r=".06"/>
<circle cx="185.7" cy="68" r=".06"/>
<circle cx="185.7" cy="72.3" r=".06"/>
<circle cx="185.7" cy="63.6" r=".06"/>
<circle cx="185.7" cy="76.7" r=".06"/>
<circle cx="187.3" cy="78.3" r=".06"/>
<circle cx="187.3" cy="60.8" r=".06"/>
<circle cx="187.3" cy="65.2" r=".06"/>
<circle cx="187.3" cy="69.6" r=".06"/>
<circle cx="187.3" cy="73.9" r=".06"/>
<circle cx="204" cy="64" r=".06"/>
<circle cx="204" cy="77.1" r=".06"/>
<circle cx="204.7" cy="68.4" r=".06"/>
<circle cx="204.7" cy="72.7" r=".06"/>
<circle cx="184.9" cy="81.9" r=".06"/>
<circle cx="184.9" cy="86.2" r=".06"/>
<circle cx="185.7" cy="81.1" r=".06"/>
<circle cx="185.7" cy="85.4" r=".06"/>
<circle cx="185.7" cy="89.8" r=".06"/>
<circle cx="187.3" cy="82.7" r=".06"/>
<circle cx="187.3" cy="87" r=".06"/>
<circle cx="201.6" cy="90.2" r=".06"/>
<circle cx="202.4" cy="85.8" r=".06"/>
<circle cx="203.2" cy="81.5" r=".06"/>
</g>
<g font-size="2.1">
<text x="239.3" y="10.9">cout</text>
<text x="197.2" y="16.3">C17</text>
<text x="206.2" y="17">ssuuum[7]</text>
<text x="207.9" y="17.8">ssum[12]</text>
<text x="208.3" y="16.6">sm</text>
<text x="210.3" y="17.8">m[[3]</text>
<text x="210.8" y="17">[0]]</text>
<text x="211.5" y="15.7">result_i[4]</text>
<text x="236.7" y="15.7" transform="rotate(90 236.7 15.7)">cout</text>
<text x="103.6" y="21.7">a_</text>
<text x="105" y="21.3">n</text>
<text x="106" y="21.7">i82</text>
<text x="106.6" y="21.7">[3]</text>
<text x="110" y="21">b_i[2]</text>
<text x="113.7" y="22.6">n67</text>
<text x="122.3" y="20.6">b_i[3]</text>
<text x="137.5" y="23.4">n87</text>
<text x="149.4" y="23.4">...</text>
<text x="156.5" y="20.2">n100</text>
<text x="169.3" y="19.8">n98</text>
<text x="180.2" y="19.4">n97</text>
<text x="209.4" y="18.5">susmm[6]</text>
<text x="210.5" y="18.5">uum[4]</text>
<text x="37.5" y="27.3">a[1] ...</text>
<text x="49.8" y="29.7">b_i[1]</text>
<text x="50.8" y="27.3">...</text>
<text x="55.1" y="24.9">b</text>
<text x="56.5" y="24.9">[</text>
<text x="57.3" y="24.9">](size:4)</text>
<text x="61.2" y="26.9">...</text>
<text x="73" y="26.9">...</text>
<text x="73.5" y="29.3">...</text>
<text x="76.8" y="24.9">b[3]</text>
<text x="80.4" y="27.7">n6</text>
<text x="80.4" y="28.6">n6</text>
<text x="83.1" y="27.7">2</text>
<text x="83.1" y="28.6">1</text>
<text x="85.7" y="25">...</text>
<text x="86.2" y="28.2">...</text>
<text x="96.9" y="25">...</text>
<text x="113.2" y="26.2">...</text>
<text x="114.4" y="29">...</text>
<text x="120.1" y="28.6">n</text>
<text x="121.5" y="28.6">64</text>
<text x="124.7" y="27.8">...</text>
<text x="128.4" y="26.2">n78</text>
<text x="148.2" y="26.9">...</text>
<text x="148.2" y="29.3">...</text>
<text x="157.7" y="24.6">...</text>
<text x="168.4" y="24.6">...</text>
<text x="174.8" y="25.4">...</text>
<text x="180.7" y="25.8">...</text>
<text x="183.4" y="29.7">n9</text>
<text x="186.1" y="29.7">2</text>
<text x="196.6" y="25">...</text>
<text x="206.1" y="29.7">...</text>
<text x="206.4" y="25.8">...</text>
<text x="208.5" y="28.1">S1</text>
<text x="211.2" y="28.1">7</text>
<text x="212.1" y="29.7">n60</text>
<text x="212.2" y="25.8">C27</text>
<text x="220.2" y="25.4">...</text>
<text x="220.2" y="27.8">...</text>
<text x="47.6" y="32.3" transform="rotate(90 47.6 32.3)">a_i[1]</text>
<text x="53.5" y="33.3">b_i</text>
<text x="56.5" y="33.3">[</text>
<text x="57.3" y="33.3">0</text>
<text x="58.6" y="33.3">]</text>
<text x="60.7" y="31.4">...</text>
<text x="73.5" y="31.8">...</text>
<text x="74.7" y="34.5">...</text>
<text x="82.2" y="33.3">n63</text>
<text x="86.2" y="35.3">...</text>
<text x="87.4" y="32.5">...</text>
<text x="97.3" y="32.5">...</text>
<text x="111" y="30.9">n75</text>
<text x="134.2" y="31">...</text>
<text x="134.6" y="33.3">...</text>
<text x="142" y="32.1">n77</text>
<text x="143.1" y="32.9">n7</text>
<text x="145.8" y="32.9">6</text>
<text x="149.4" y="32.1">...</text>
<text x="155.7" y="35.2" transform="rotate(90 155.7 35.2)">n91</text>
<text x="158.9" y="32.5">...</text>
<text x="172.5" y="35.3">S15</text>
<text x="180" y="32.9">n102</text>
<text x="202.9" y="30.1" transform="rotate(90 202.9 30.1)">sum3</text>
<text x="202.9" y="35.9" transform="rotate(90 202.9 35.9)">[3]</text>
<text x="214.6" y="30.5">S16</text>
<text x="220.2" y="32.5">...</text>
<text x="220.2" y="34.9">...</text>
<text x="220.2" y="30.1">...</text>
<text x="241.2" y="34.2">...</text>
<text x="22" y="39.9">4_po</text>
<text x="27" y="39.9">rt...</text>
<text x="36.6" y="37.3" transform="rotate(90 36.6 37.3)">a[](</text>
<text x="36.6" y="41.1" transform="rotate(90 36.6 41.1)">size:4)</text>
<text x="37.3" y="40.1">...</text>
<text x="42.9" y="40.1">...</text>
<text x="44.3" y="36.1">a[3]</text>
<text x="50.8" y="36.1">...</text>
<text x="51.2" y="40.5">...</text>
<text x="53.1" y="38.5">b[2]</text>
<text x="60.7" y="38.5">...</text>
<text x="60.7" y="36.1">...</text>
<text x="61.2" y="41.7">...</text>
<text x="67.4" y="41.7">n</text>
<text x="68.8" y="41.7">65</text>
<text x="73" y="38.1">...</text>
<text x="74.7" y="40.9">...</text>
<text x="86.2" y="37.3">...</text>
<text x="87.4" y="40.5">...</text>
<text x="94.2" y="40">n69</text>
<text x="98.4" y="39.2">...</text>
<text x="112.8" y="36.4">...</text>
<text x="113.2" y="38.9">...</text>
<text x="113.2" y="41.3">...</text>
<text x="120.1" y="38.5">n</text>
<text x="121.5" y="38.5">72</text>
<text x="124.7" y="37.7">...</text>
<text x="134.6" y="39.2">...</text>
<text x="142" y="40.4">n89</text>
<text x="142" y="41.3">n88</text>
<text x="148.2" y="40.5">...</text>
<text x="157.7" y="40.9">...</text>
<text x="167.3" y="38.1">carry2[0]</text>
<text x="172" y="40.9">n101</text>
<text x="215.8" y="38.5">result_i[6]</text>
<text x="216.7" y="40.9">r</text>
<text x="217.5" y="40.9">esult_i[3]</text>
<text x="220.2" y="39.6">...</text>
<text x="220.2" y="37.3">...</text>
<text x="22" y="42.3">4_po</text>
<text x="27" y="42.3">rt...</text>
<text x="37.3" y="42.4">...</text>
<text x="37.5" y="44.8">b[1</text>
<text x="41" y="44.8">]</text>
<text x="42.9" y="42.4">...</text>
<text x="42.9" y="44.8">...</text>
<text x="50.8" y="44.4">a[0]</text>
<text x="51.2" y="42.4">...</text>
<text x="60.7" y="44.8">...</text>
<text x="73" y="44.8">...</text>
<text x="86.2" y="45.2">...</text>
<text x="97" y="45.6">...</text>
<text x="114.4" y="44.1">...</text>
<text x="122.4" y="44.4">n86</text>
<text x="123.6" y="42.8">...</text>
<text x="129.2" y="42.8">n85</text>
<text x="135.8" y="42">...</text>
<text x="195.1" y="44.4">...</text>
<text x="195.5" y="42">...</text>
<text x="198.9" y="44.4">n1</text>
<text x="201.6" y="44.4">03</text>
<text x="202.6" y="43.2">n5</text>
<text x="205.3" y="43.2">6</text>
<text x="206.6" y="44.8">...</text>
<text x="221.6" y="42.4">...</text>
<text x="228.3" y="44.1">*Logic</text>
<text x="235" y="44.1">0</text>
<text x="236.3" y="44.1">*</text>
<text x="85.1" y="53.6">n71</text>
<text x="92.3" y="52.7">n6</text>
<text x="95" y="52.7">8</text>
<text x="104.6" y="51.6">n</text>
<text x="106" y="51.6">74</text>
<text x="122.8" y="51.2">n90</text>
<text x="125.5" y="54">n99</text>
<text x="126" y="53.2">n83</text>
<text x="151.9" y="51.9">P1[0]</text>
<text x="157.2" y="50.4">carSry1[0]</text>
<text x="161" y="52.3">n58</text>
<text x="161.5" y="50.8">12</text>
<text x="178.3" y="50">carn59</text>
<text x="181.6" y="50">ry3[</text>
<text x="185.9" y="50">0]</text>
<text x="26.9" y="59.3">reset</text>
<text x="61.8" y="55.5">n66</text>
<text x="71.6" y="54.7">n70</text>
<text x="76.3" y="55.9">n84</text>
<text x="91.3" y="55.1">a_i[0]</text>
<text x="100.5" y="59.6">reset</text>
<text x="105.7" y="56.8">a_i[2</text>
<text x="110.8" y="56.8">]</text>
<text x="153" y="54.4">P0[1]</text>
<text x="162.6" y="56.4">n57</text>
<text x="174.8" y="59.6">...</text>
<text x="180.3" y="59.6">...</text>
<text x="187.7" y="58.7">c</text>
<text x="188.2" y="59.6">n8</text>
<text x="188.9" y="58.7">l</text>
<text x="189.5" y="58.7">k</text>
<text x="190.7" y="58.7">_</text>
<text x="191.7" y="58.7">i</text>
<text x="195.8" y="59.2">...</text>
<text x="206.1" y="59.2">... result[6]</text>
<text x="195.8" y="63.5">...</text>
<text x="206.1" y="63.5">... result[4]</text>
<text x="195.8" y="67.9">...</text>
<text x="206.1" y="67.9">... result[3]</text>
<text x="195.8" y="72.3">...</text>
<text x="195.8" y="76.7">...</text>
<text x="206.1" y="76.6">... result[1]</text>
<text x="206.1" y="72.3">... result[2]</text>
<text x="239.3" y="74.4">8_ports(res</text>
<text x="251.2" y="74.4">ult[...</text>
<text x="195.8" y="81">...</text>
<text x="206.1" y="81">... result[0]</text>
<text x="29.3" y="89.2">clk</text>
<text x="104.5" y="89.3">clk</text>
<text x="179.1" y="86.1">...</text>
<text x="180.3" y="89.3">...</text>
<text x="195.8" y="85.3">...</text>
<text x="195.8" y="89.8">...</text>
<text x="206.1" y="89.8">... result[5]</text>
<text x="206.1" y="85.3">... result[7]</text>
<text x="206.8" y="94.9">sum[5]result_i[5]</text>
<text x="213.5" y="94.1">rersult_i[7]</text>
<text x="215.4" y="93.2">result_i[0]</text>
<text x="215.4" y="92.8">result_i[1]</text>
<text x="216.3" y="92.8">esult_i[2]</text>
</g>
</svg>
